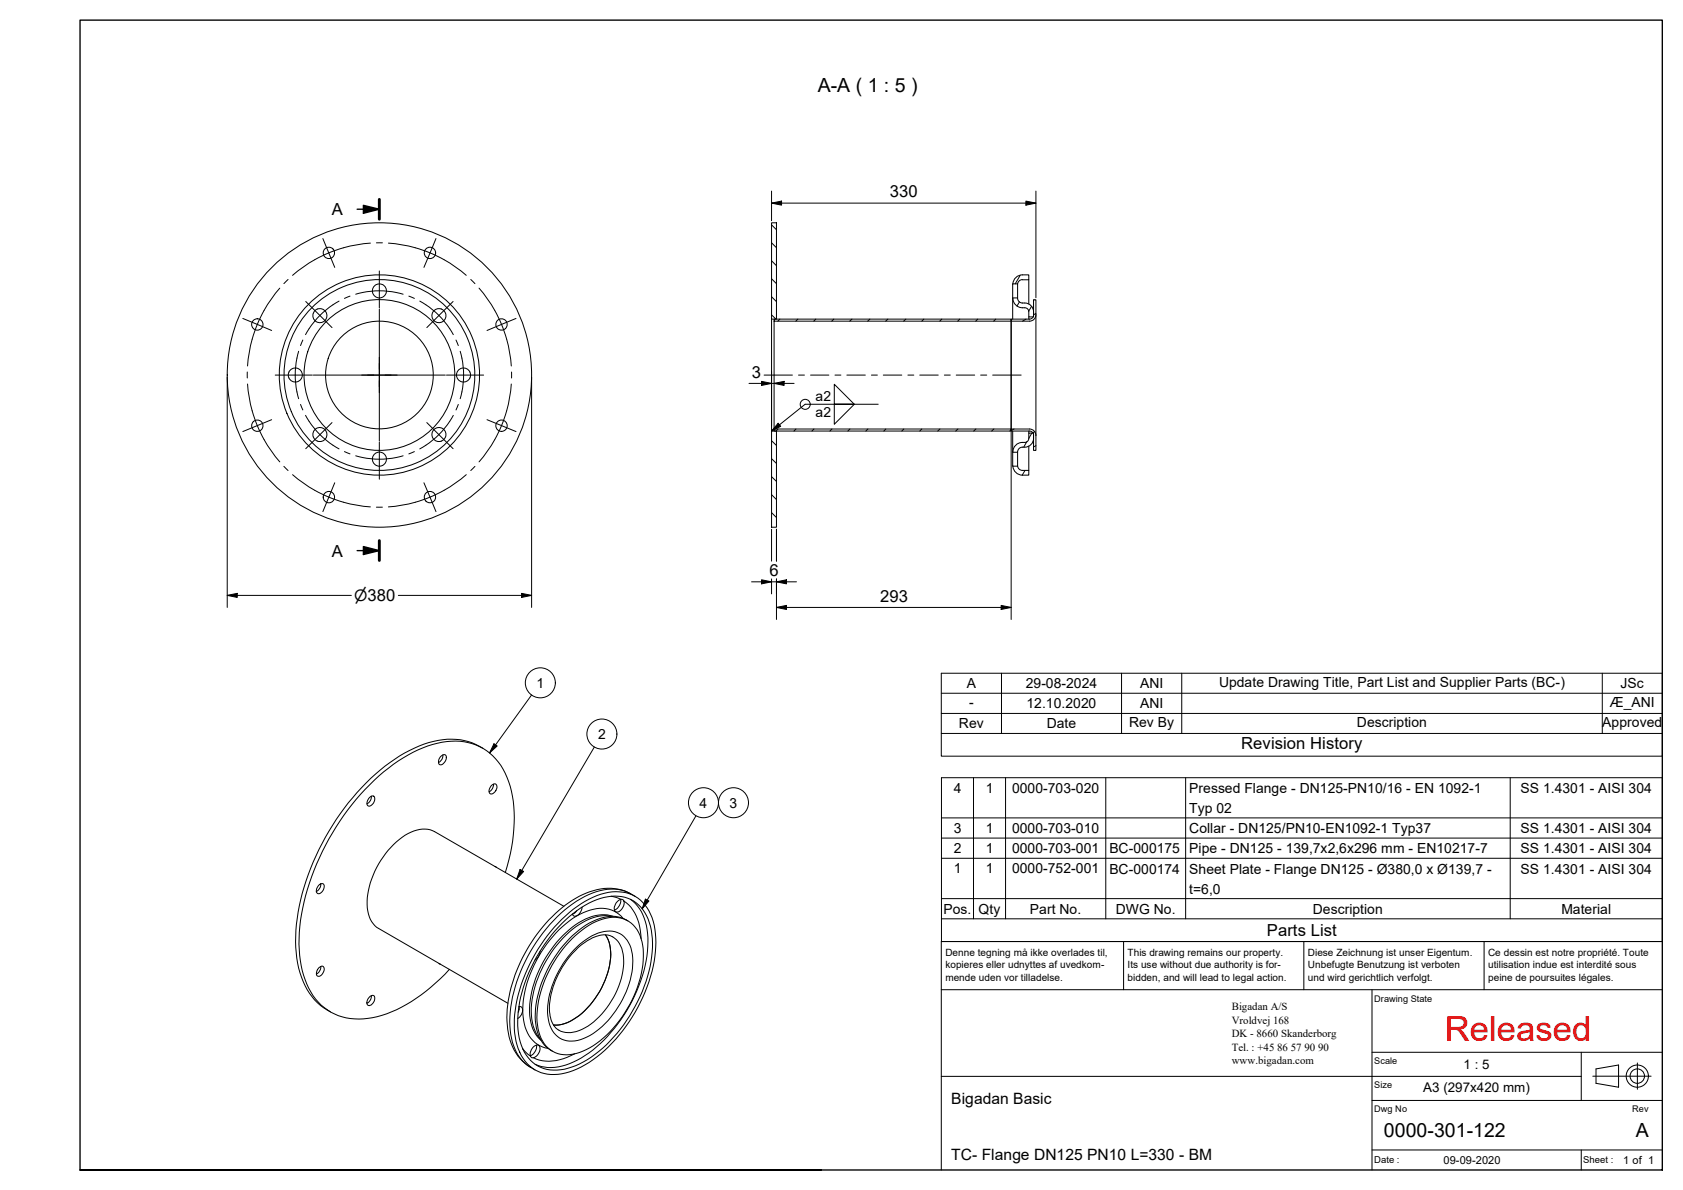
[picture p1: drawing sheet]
<svg xmlns="http://www.w3.org/2000/svg" width="420mm" height="297mm" viewBox="0 0 420 297" stroke-linecap="round" stroke-linejoin="round" font-family="sans-serif">
<!-- layer: Hatch -->
<g fill="none" stroke="#000" stroke-width=".25">
<path d="M192.6 56.1l1.2 1.2M192.6 78.6l1.1 1.1M192.6 74.1l1.2 1.2M192.6 69.6l1.2 1.2M192.6 65.1l1.2 1.2M192.6 60.6l1.2 1.2M194.7 79.7l-.5 .5M199.2 79.7l-.5 .5M203.7 79.7l-.5 .5M208.2 79.7l-.6 .5M212.7 79.7l-.6 .5M217.2 79.7l-.6 .5"/>
<path d="M221.7 79.7l-.6 .5M226.1 79.7l-.5 .5M230.6 79.7l-.5 .5M235.1 79.7l-.5 .5M239.6 79.7l-.5 .5M244.1 79.7l-.5 .5M248.6 79.7l-.5 .5M254.5 75.3l-.6 1.1M254.7 68.7l-1.3 2.2M256.2 79.7l-.9 .5M257.5 76.5l-.7 1.2M258.2 74.8l-.2 .1"/>
<path d="M258.6 78.2l-.6 .4M192.6 119l1.2 1.2M192.6 114.5l1.2 1.2M192.6 110l1.2 1.2M194.2 107.1l-.5 .5M198.7 107.1l-.5 .5M203.2 107.1l-.5 .5M207.7 107.1l-.5 .5M212.2 107.1l-.5 .5M216.7 107.1l-.5 .5M221.1 107.1l-.5 .5M225.6 107.1l-.5 .5"/>
<path d="M230.1 107.1l-.5 .5M234.7 107.1l-.6 .5M239.1 107.1l-.5 .5M243.6 107.1l-.5 .5M248.1 107.1l-.5 .5M252.4 107.2l-.3 .4M253.2 107.1l-.8 .4M255.9 117.4l-.7 1.2M256.3 110.3l-.7 1.3M257.6 108.1l-.8 1.3M258.3 107.8l-.5 .2M258.6 111.2l-.6 .4"/>
<path d="M192.6 128l1.2 1.2M192.6 123.5l1.2 1.2"/>
</g>
<!-- layer: Visible -->
<g fill="none" stroke="#000" stroke-width=".25">
<path d="M192.6 55.6h1.2v24.1h-1.2zM95.5 71a1.76 1.76 0 0 1 .4 3 1.76 1.76 0 0 1-2.9-.9 1.76 1.76 0 0 1 2.1-2.2l.4 .1M192.6 79.7v27.9M193.3 79.7h59.1v.5h-59.1zM252.9 70.9h1.1v3.5h-1.2M252.9 70.9l-.1 8.8M252.9 74.4a2.39 2.39 0 0 0 2.3 2.4M254 74.4a1.21 1.21 0 0 0 1.2 1.2M255.2 75.6a2.3 2.3 0 0 1 2.8 2.2v1.3h-1.2v-1.3a1.15 1.15 0 0 0-1.6-1M255.2 68.6h1.6v1.2h-1.6M255.2 69.8a1.21 1.21 0 0 0-1.1 1M255.2 68.6a2.39 2.39 0 0 0-2.3 2.3"/>
<path d="M256.8 69.8v6M256.8 79.1v.6M257 79.7h-4.6v.5h4.6M258.6 78.6v-3.8h-.6v3.9a.99 .99 0 0 1-1 1M258.6 78.6a1.59 1.59 0 0 1-1.6 1.6M258.6 78.6v30.1M193.3 80.2v26.9M252.4 80.2v26.9M95.5 116.2a1.76 1.76 0 0 1-2.5-1.6 1.76 1.76 0 0 1 2.5-1.6 1.76 1.76 0 0 1 .4 2.9l-.4 .3M192.6 107.6h1.2v24h-1.2zM193.3 107.1h59.1v.5h-59.1zM252.8 107.6v5.3l1.2-.1"/>
<path d="M252.8 112.9l.1 3.5M252.9 116.4a2.39 2.39 0 0 0 2.3 2.2M254 112.9v3.5h-1.1M254.1 116.4a1.21 1.21 0 0 0 1.1 1M255.2 110.4a1.2 1.2 0 0 0 1.6-1v-1.3h1.2a2.94 2.94 0 0 1-1.1 3.2l-.5 .2-1.2 .1M255.2 117.4h1.6v1.2h-1.6M255.2 110.4a2.39 2.39 0 0 0-2.3 2.4M255.2 111.6a1.21 1.21 0 0 0-1.2 1.2M256.8 107.6v.5M256.8 111.4v6M257 107.6a.99 .99 0 0 1 1 1v3.8h.6v-3.7M257 107.1a1.59 1.59 0 0 1 1.6 1.6"/>
<path d="M257 107.1h-4.6v.5h4.6M92.2 199.1a.75 .75 0 0 1 1.1-.4 .75 .75 0 0 1 .2 1.1 1.48 1.48 0 0 1-1.7 1.3 1.66 1.66 0 0 1 .4-2zM92.7 198.7a1.99 1.99 0 0 1-1.1 1.9M109.9 188.9a.81 .81 0 0 1 .7-.5 .81 .81 0 0 1 .8 .4 1.82 1.82 0 0 1-1.6 2.1 1.45 1.45 0 0 1 .1-2zM110.6 188.4a2 2 0 0 1-1.1 2M120.5 186.8a16.4 16.4 0 0 0-14.7-1.1 44.6 44.6 0 0 0-18.8 14.7 60.8 60.8 0 0 0-13.1 31.8 25.4 25.4 0 0 0 3.4 15.7l1.2 1.7 1.5 1.4 2.5 1.6M122.6 196.1a.77 .77 0 0 1 1.1-.4 .77 .77 0 0 1 .3 1.1 1.3 1.3 0 0 1-1.8 1.2l-.1-.7zM123.2 195.7a1.99 1.99 0 0 1-1.1 1.9M123.5 216.3l.5 .2M126.2 217.8a39.5 39.5 0 0 0 1.2-21.5 14.5 14.5 0 0 0-10.5-10.9 21 21 0 0 0-15 3.1 56.2 56.2 0 0 0-22.1 25.6 49 49 0 0 0-5 24.3 17.9 17.9 0 0 0 7 13.7 16.3 16.3 0 0 0 14.8 1 41.5 41.5 0 0 0 15.6-11.1M79.5 221.1a.8 .8 0 0 1 1.2-.5 .8 .8 0 0 1 .1 1.3 1.21 1.21 0 0 1-1.7 1l-.1-.5v-.5zM80.1 220.6a2.2 2.2 0 0 1-1.1 1.9"/>
<path d="M134.8 237.4a2.8 2.8 0 0 1-1.2 2.2M140.2 229.5a21.3 21.3 0 0 1 13.6-6.9 9.2 9.2 0 0 1 9.3 7.3 29.1 29.1 0 0 1-2.6 19 36.9 36.9 0 0 1-15.4 17.4 12.1 12.1 0 0 1-11.5 .8 11.5 11.5 0 0 1-5.1-9.3 34.9 34.9 0 0 1 5.8-20.8l2.4-3.5zM140.3 230.5a21.5 21.5 0 0 1 12.3-6.8 8.9 8.9 0 0 1 9.8 7.5 28.8 28.8 0 0 1-3.2 18.7 33.6 33.6 0 0 1-15.5 16.1 10.3 10.3 0 0 1-10.7-.8 12.9 12.9 0 0 1-3.8-10.3 37.2 37.2 0 0 1 11.1-24.4zM140.8 226.2l-32.3-18.6a7.6 7.6 0 0 0-8.1 1.4 21.6 21.6 0 0 0-8.7 17.6 6.4 6.4 0 0 0 2.8 5.2l32.3 18.6M142.8 234.3a16.3 16.3 0 0 1 10-5.3 7.1 7.1 0 0 1 7.5 6.1 25.5 25.5 0 0 1-5 18.7 21.5 21.5 0 0 1-12.3 9.3 7.2 7.2 0 0 1-8.7-6.3 24 24 0 0 1 3.5-15.8l2.7-4zM143.4 227.7l.2 .1M144 227.3l-1.1 .9M145.3 226.4a2.26 2.26 0 0 1-2 2.3l-.4-.5M151.2 233.4a11.2 11.2 0 0 1 .5 9.4 20.5 20.5 0 0 1-10.1 12.5l-2.1 .5h-1.3M153 233.8a5.9 5.9 0 0 0-6 .8 21.7 21.7 0 0 0-9.8 18.1 5.4 5.4 0 0 0 2.3 4.4M154 225.2a.98 .98 0 0 1 1.7-.4 2.3 2.3 0 0 1-1.8 2.9 1.22 1.22 0 0 1-.3-2zM154.9 224.5a2.58 2.58 0 0 1-1.5 2.6"/>
<path d="M156.8 229.9a8.5 8.5 0 0 0-8.8 .1 28.7 28.7 0 0 0-13.8 18.6 14.7 14.7 0 0 0 1.2 11.7l1 1.1 1.5 1M158.6 223.8a12.4 12.4 0 0 0-12.2-.9 32.5 32.5 0 0 0-14.8 14.1 32.7 32.7 0 0 0-4.9 19.9 12.5 12.5 0 0 0 6.9 10.2M79.6 241.5a.75 .75 0 0 1 1.1-.2 .75 .75 0 0 1 .2 1.1 1.34 1.34 0 0 1-1.7 1.2 1.77 1.77 0 0 1 .4-2.1zM80.1 241.2a2.2 2.2 0 0 1-1.1 1.9M92.2 248.9l.2-.2a.71 .71 0 0 1 1-.1 .71 .71 0 0 1 .1 1 1.5 1.5 0 0 1-1.7 1.3 1.52 1.52 0 0 1 .4-2zM92.7 248.5a1.99 1.99 0 0 1-1.1 1.9M109.6 240.5l.4 .2M129.4 252.7l.2-1.4a.87 .87 0 0 1 .8 .4 .87 .87 0 0 1 0 .9l-.6 1.3-.6 .3M129.5 252h.1M133 261.5a.99 .99 0 0 1 1.7-.2 2.15 2.15 0 0 1-2 2.7 1.61 1.61 0 0 1 .1-2.2zM133.9 260.9a2.54 2.54 0 0 1-1.5 2.6"/>
<circle cx="79.9" cy="78.8" r="1.76"/>
<circle cx="82.1" cy="63.1" r="1.42"/>
<circle cx="107.3" cy="63.1" r="1.42"/>
<circle cx="109.6" cy="78.8" r="1.76"/>
<circle cx="64.2" cy="81" r="1.42"/>
<circle cx="73.7" cy="93.6" r="1.76"/>
<circle cx="94.7" cy="93.6" r="13.4"/>
<circle cx="94.7" cy="93.6" r="18.8"/>
<circle cx="94.7" cy="93.6" r="23.8"/>
<circle cx="94.7" cy="93.6" r="25"/>
<circle cx="94.7" cy="93.6" r="38"/>
<circle cx="115.7" cy="93.6" r="1.76"/>
<circle cx="125.2" cy="81" r="1.42"/>
<circle cx="64.2" cy="106.3" r="1.42"/>
<circle cx="79.9" cy="108.5" r="1.76"/>
<circle cx="109.6" cy="108.5" r="1.76"/>
<circle cx="125.2" cy="106.3" r="1.42"/>
<circle cx="82.1" cy="124.1" r="1.42"/>
<circle cx="107.3" cy="124.1" r="1.42"/>
</g>
<!-- layer: Visible Narrow -->
<path d="M144 236.4a11.9 11.9 0 0 1 8.9-4 6.1 6.1 0 0 1 5 5.8 21.9 21.9 0 0 1-5.5 15.8 14.5 14.5 0 0 1-9.6 5.9 5.7 5.7 0 0 1-5.9-5.4 20.1 20.1 0 0 1 3.7-14.1l1.3-1.7zM152.6 223.7l2.4 .8M152.6 228.7a12.2 12.2 0 0 0-9.6 3.2 28.5 28.5 0 0 0-10.4 20.6 10.1 10.1 0 0 0 2.3 6.9M153 233.8a7 7 0 0 1 2.7 6.9 21.2 21.2 0 0 1-9.7 15.9 6.4 6.4 0 0 1-6.5 .5M153 228.7a10.6 10.6 0 0 0-9.3 2.1 28.3 28.3 0 0 0-11.5 21.8 9.1 9.1 0 0 0 2.9 7.1M155.5 229.2a7.3 7.3 0 0 0-8.2-2 23.8 23.8 0 0 0-12.2 10.4 26 26 0 0 0-4.4 17.1 7.6 7.6 0 0 0 6.1 7M155.7 224.9a11.2 11.2 0 0 1 4.4 9.4M157.4 224.5a11.9 11.9 0 0 1 4.4 9.6 36.2 36.2 0 0 1-8.4 22.6 25.4 25.4 0 0 1-14 9.6l-2.7 .2-1.6-.3-1.5-.5M157.4 223.1a11.9 11.9 0 0 0-11.5 .7 38.2 38.2 0 0 0-16.9 21.3 25.2 25.2 0 0 0-.7 16 9.8 9.8 0 0 0 4.1 5.3M130.6 261.9l1.8 1.7M143.5 263a11.2 11.2 0 0 1-10.3 1" fill="none" stroke="#000" stroke-width=".25"/>
<!-- layer: Section Line -->
<path d="M94.7 49.8v4.9M94.7 134.9v5" fill="none" stroke="#000" stroke-width=".72"/>
<path d="M89.2 52.2h5.5M90.7 51.3l4 .9-4 1zM89.2 137.4h5.5M90.7 136.4l4 1-4 1z" fill="none" stroke="#000" stroke-width=".34"/>
<path d="M90.7 51.3l4 .9-4 1zM90.7 136.4l4 1-4 1z" fill="#000"/>
<!-- layer: Symbol -->
<g fill="none" stroke="#000" stroke-width=".25">
<path d="M208.3 95.9l5 5h-5zM194.3 105.6l.6 .8-2.3 1.2zM208.3 100.9h5l-5 5zM219.2 100.9h-18.2l-8.4 6.7M132.7 173.5l-10.5 14.4M235 178.1v5h180M235 173h180M250 168v15.1M280 168v15.1M295 168v15.1M400 168v15.1M415 178.1h-180v-10.1h180v15.1"/>
<path d="M123.3 185.7l.8 .5-1.9 1.7zM148.4 186.5l-19.4 32.9M235 183.1v5.7h180v-5.7M243 194.1v35.2M251 194.1v35.2M276.1 194.1v35.2M296 194.1v35.2M377 194.1v35.2M129.8 217l.9 .5-1.7 1.9zM173.7 203.7l-13.4 23.2M235 204.2h180M235 209.2h180"/>
<path d="M235 214.2h180M161.1 224.4l.9 .5-1.7 2zM235 224.3h180v-30.2h-180v35.2M235 229.3v5.7h180v-5.7M415 224.3v5h-180"/>
<circle cx="201" cy="100.9" r="1.25"/>
<circle cx="134.9" cy="170.4" r="3.7"/>
<circle cx="150.3" cy="183.2" r="3.7"/>
<circle cx="175.6" cy="200.4" r="3.7"/>
<circle cx="183.1" cy="200.4" r="3.7"/>
</g>
<!-- layer: Border -->
<path d="M20 5h395v287h-395zM205 292h-185h185" fill="none" stroke="#000" stroke-width=".34"/>
<!-- layer: Title -->
<g fill="none" stroke="#000" stroke-width=".25">
<path d="M280.5 235v12M325.5 235v12M370.5 235v12M415 235h-180v57M235 247h180M342.5 247v45M235 268.7h159.8M342.5 274.7h72.5M342.5 262.7h72.5M394.8 262.7v12M397.6 268.6h14.6M398.4 266.8l5.7-1v5.6l-5.7-1z"/>
<path d="M408.8 265.3v6.6M342.5 287h72.5M394.8 287v5"/>
<circle cx="408.7" cy="268.6" r="2.77"/>
<circle cx="408.7" cy="268.6" r="1.8"/>
</g>
<!-- layer: Dimension -->
<g fill="none" stroke="#000" stroke-width=".25">
<path d="M192.6 50.7l2.5-.5v1zM192.6 47.7v7.4M192.6 50.7h66M256.1 50.2l2.5 .5-2.5 .5zM258.6 47.7v26.6M56.7 94.1v57.5M132.7 94.1v57.5M187 95.7h11.2M190.1 95.2l2.5 .5-2.5 .5zM192.6 92.7v.8M192.6 93.7v12.6M193.3 95.7l2.4-.5v1z"/>
<path d="M252.4 107.6v47M192.6 132.1v8M193.8 132.1v8M56.7 148.6l2.5-.5v1zM56.7 148.6h31M99.4 148.6h33.3M130.2 148.1l2.5 .5-2.5 .5zM187.6 145.2h11.2M190.1 144.7l2.5 .5-2.5 .5zM192.6 144.5v3.7M193.8 145.2l2.5-.5v1zM193.8 151.6l2.5-.5v1z"/>
<path d="M193.8 144.5v10.1M193.8 151.6h58.6M249.9 151.1l2.5 .5-2.5 .5z"/>
</g>
<path d="M192.6 50.7l2.5-.5v1zM256.1 50.2l2.5 .5-2.5 .5zM190.1 95.2l2.5 .5-2.5 .5zM193.3 95.7l2.4-.5v1zM56.7 148.6l2.5-.5v1zM130.2 148.1l2.5 .5-2.5 .5zM190.1 144.7l2.5 .5-2.5 .5zM193.8 145.2l2.5-.5v1zM193.8 151.6l2.5-.5v1zM249.9 151.1l2.5 .5-2.5 .5z" fill="#000"/>
<!-- layer: Symbol -->
<path d="M194.3 105.6l.6 .8-2.3 1.2zM123.3 185.7l.8 .5-1.9 1.7zM129.8 217l.9 .5-1.7 1.9zM161.1 224.4l.9 .5-1.7 2z" fill="#000"/>
<!-- layer: Center Mark -->
<g fill="none" stroke="#000" stroke-width=".25">
<path d="M80.6 59.5l3 7.2M108.8 59.5l-3 7.2M60.6 79.5l7.2 3M76.3 75.3l6.6 6.5M94.7 67.6v9.3M94.7 77.2v32.9M113.1 75.3l-6.5 6.5M128.8 79.5l-7.2 3M68.7 93.6h9.3M78.2 93.6h33M111.5 93.6h9.2M67.8 104.8l-7.2 2.9"/>
<path d="M82.9 105.5l-6.6 6.5M94.7 110.3v9.3M106.6 105.5l6.5 6.5M121.6 104.8l7.2 2.9M83.6 120.5l-3 7.2M105.8 120.5l3 7.2"/>
</g>
<!-- layer: Centerline -->
<g fill="none" stroke="#000" stroke-width=".25">
<path d="M69.9 71.9a33 33 0 0 0-8.1 19.5M71.9 69.7l-1 1.1M84.6 75.2a21 21 0 0 0-8.3 8.3M87.4 73.9l-1.4 .6M88.8 73.4a21 21 0 0 1 11.8 0M92.5 60.7a33 33 0 0 0-19.5 8M95.5 60.6h-1.5M97 60.7a33 33 0 0 1 19.4 8M102.1 73.9l1.4 .6M104.8 75.2a21 21 0 0 1 8.4 8.3M117.5 69.7l1.1 1.1M119.6 71.9a33 33 0 0 1 8 19.5"/>
<path d="M61.7 92.9v1.5M61.8 95.9a33 33 0 0 0 8 19.4M74.1 97.8l.5 1.7M74.6 87.7a21 21 0 0 0-.5 10.1M75.6 84.9l-.6 1.4M113.8 84.9l.6 1.4M114.9 87.7a21 21 0 0 1 .4 10.1M115.3 97.8l-.4 1.7M127.6 95.9a33 33 0 0 1-8 19.4M127.7 92.9v1.5M190.8 93.6h7M199.3 93.6h1.5"/>
<path d="M202.4 93.6h4.5M208.4 93.6h1.5M211.4 93.6h4.6M217.6 93.6h1.4M220.5 93.6h4.6M226.7 93.6h1.4M229.6 93.6h4.6M235.8 93.6h1.4M238.7 93.6h4.6M244.8 93.6h1.5M247.8 93.6h7.1M70.9 116.4l1 1.1"/>
<path d="M73 118.5a33 33 0 0 0 19.5 8M75 101l.6 1.3M76.3 103.7a21 21 0 0 0 8.3 8.4M86 112.7l1.4 .6M88.8 113.8a21 21 0 0 0 11.8 0M103.5 112.7l-1.4 .6M113.2 103.7a21 21 0 0 1-8.4 8.4M114.4 101l-.6 1.3M116.4 118.5a33 33 0 0 1-19.4 8M118.6 116.4l-1.1 1.1M94 126.6h1.5"/>
</g>
<text font-size="8.6" fill="#f00" x="360.7" y="259.7">Released</text>
<g font-size="4.9">
<text x="204.1" y="23.1">A-A ( 1 : 5 )</text>
<text x="345.5" y="283.7">0000-301-122</text>
<text x="408.3" y="283.8">A</text>
</g>
<g font-size="4.1">
<text x="82.8" y="53.7">A</text>
<text x="222.1" y="49.3">330</text>
<text x="187.7" y="94.3">3</text>
<text x="82.8" y="138.9">A</text>
<text x="192.1" y="143.7">6</text>
<text x="219.8" y="150.2">293</text>
<text x="309.9" y="187">Revision History</text>
<text x="316.3" y="233.7">Parts List</text>
</g>
<g font-size="3.9">
<text x="88.4" y="150.1">⌀380</text>
<text x="237.5" y="275.5">Bigadan Basic</text>
<text x="237.5" y="289.5">TC- Flange DN125 PN10 L=330 - BM</text>
</g>
<g font-size="3.5">
<text x="203.6" y="100.1">a2</text>
<text x="203.6" y="104.2">a2</text>
<text x="133.9" y="171.7">1</text>
<text x="241.3" y="171.8">A</text>
<text x="256.1" y="171.8">29-08-2024</text>
<text x="284.6" y="171.8">ANI</text>
<text x="304.3" y="171.4">Update Drawing Title, Part List and Supplier Parts (BC-)</text>
<text x="404.6" y="171.8">JSc</text>
<text x="241.9" y="176.5">-</text>
<text x="256.2" y="176.8">12.10.2020</text>
<text x="284.6" y="176.8">ANI</text>
<text x="401.9" y="176.5">Æ_ANI</text>
<text x="149.3" y="184.5">2</text>
<text x="239.4" y="181.8">Rev</text>
<text x="261.3" y="181.8">Date</text>
<text x="281.9" y="181.5">Rev By</text>
<text x="338.8" y="181.5">Description</text>
<text x="400" y="181.5">Approved</text>
<text x="238.1" y="197.9">4</text>
<text x="246.1" y="197.9">1</text>
<text x="252.7" y="197.9">0000-703-020</text>
<text x="296.9" y="197.9">Pressed Flange - DN125-PN10/16 - EN 1092-1</text>
<text x="379.6" y="197.9">SS 1.4301 - AISI 304</text>
<text x="174.6" y="201.6">4</text>
<text x="182.1" y="201.6">3</text>
<text x="296.9" y="202.9">Typ 02</text>
<text x="238.1" y="208">3</text>
<text x="246.1" y="208">1</text>
<text x="252.7" y="208">0000-703-010</text>
<text x="296.9" y="208">Collar - DN125/PN10-EN1092-1 Typ37</text>
<text x="379.6" y="208">SS 1.4301 - AISI 304</text>
<text x="238.1" y="213">2</text>
<text x="246.1" y="213">1</text>
<text x="252.7" y="213">0000-703-001</text>
<text x="276.9" y="213">BC-000175</text>
<text x="296.9" y="213">Pipe - DN125 - 139,7x2,6x296 mm - EN10217-7</text>
<text x="379.6" y="213">SS 1.4301 - AISI 304</text>
<text x="238.1" y="218">1</text>
<text x="246.1" y="218">1</text>
<text x="252.7" y="218">0000-752-001</text>
<text x="276.9" y="218">BC-000174</text>
<text x="296.9" y="218">Sheet Plate - Flange DN125 - Ø380,0 x Ø139,7 -</text>
<text x="379.6" y="218">SS 1.4301 - AISI 304</text>
<text x="296.9" y="223.1">t=6,0</text>
<text x="235.5" y="228.1">Pos.</text>
<text x="244.3" y="228.1">Qty</text>
<text x="257.1" y="228.1">Part No.</text>
<text x="278.6" y="228.1">DWG No.</text>
<text x="327.8" y="228.1">Description</text>
<text x="389.8" y="228.1">Material</text>
</g>
<g font-size="3.3">
<text x="365.4" y="266.9">1 : 5</text>
<text x="355.3" y="272.5">A3 (297x420 mm)</text>
</g>
<g font-size="2.8">
<text x="360.3" y="290.5">09-09-2020</text>
<text x="405.3" y="290.5">1 of 1</text>
</g>
<g font-size="2.7">
<text x="307.5" y="252">Bigadan A/S</text>
<text x="307.5" y="255.5">Vroldvej 168</text>
<text x="307.5" y="262.3">Tel. : +45</text>
<text x="307.5" y="258.9">DK - 8660 Skanderborg</text>
<text x="318.9" y="262.3">86</text>
<text x="322.2" y="262.3">57</text>
<text x="325.6" y="262.3">90</text>
<text x="329.1" y="262.3">90</text>
<text x="307.5" y="265.7">www.bigadan.com</text>
</g>
<g font-size="2.5">
<text x="236" y="238.5">Denne tegning må ikke overlades til,</text>
<text x="281.5" y="238.5">This drawing remains our property.</text>
<text x="326.5" y="238.5">Diese Zeichnung ist unser Eigentum.</text>
<text x="371.5" y="238.5">Ce dessin est notre propriété. Toute</text>
<text x="236" y="241.6">kopieres eller udnyttes af uvedkom-</text>
<text x="236" y="244.8">mende uden vor tilladelse.</text>
<text x="281.5" y="244.8">bidden, and will lead to legal action.</text>
<text x="281.5" y="241.6">Its use without due authority is for-</text>
<text x="326.5" y="241.6">Unbefugte Benutzung ist verboten</text>
<text x="326.5" y="244.8">und wird gerichtlich verfolgt.</text>
<text x="371.5" y="241.6">utilisation indue est interdité sous</text>
<text x="371.5" y="244.8">peine de poursuites légales.</text>
</g>
<g font-size="2.4">
<text x="343.1" y="290.4">Date :</text>
<text x="395.2" y="290.4">Sheet :</text>
</g>
<g font-size="2.3">
<text x="343.1" y="250">Drawing State</text>
<text x="343.1" y="265.7">Scale</text>
<text x="343.1" y="271.7">Size</text>
<text x="343.1" y="277.7">Dwg No</text>
<text x="407.5" y="277.7">Rev</text>
</g>
</svg>
